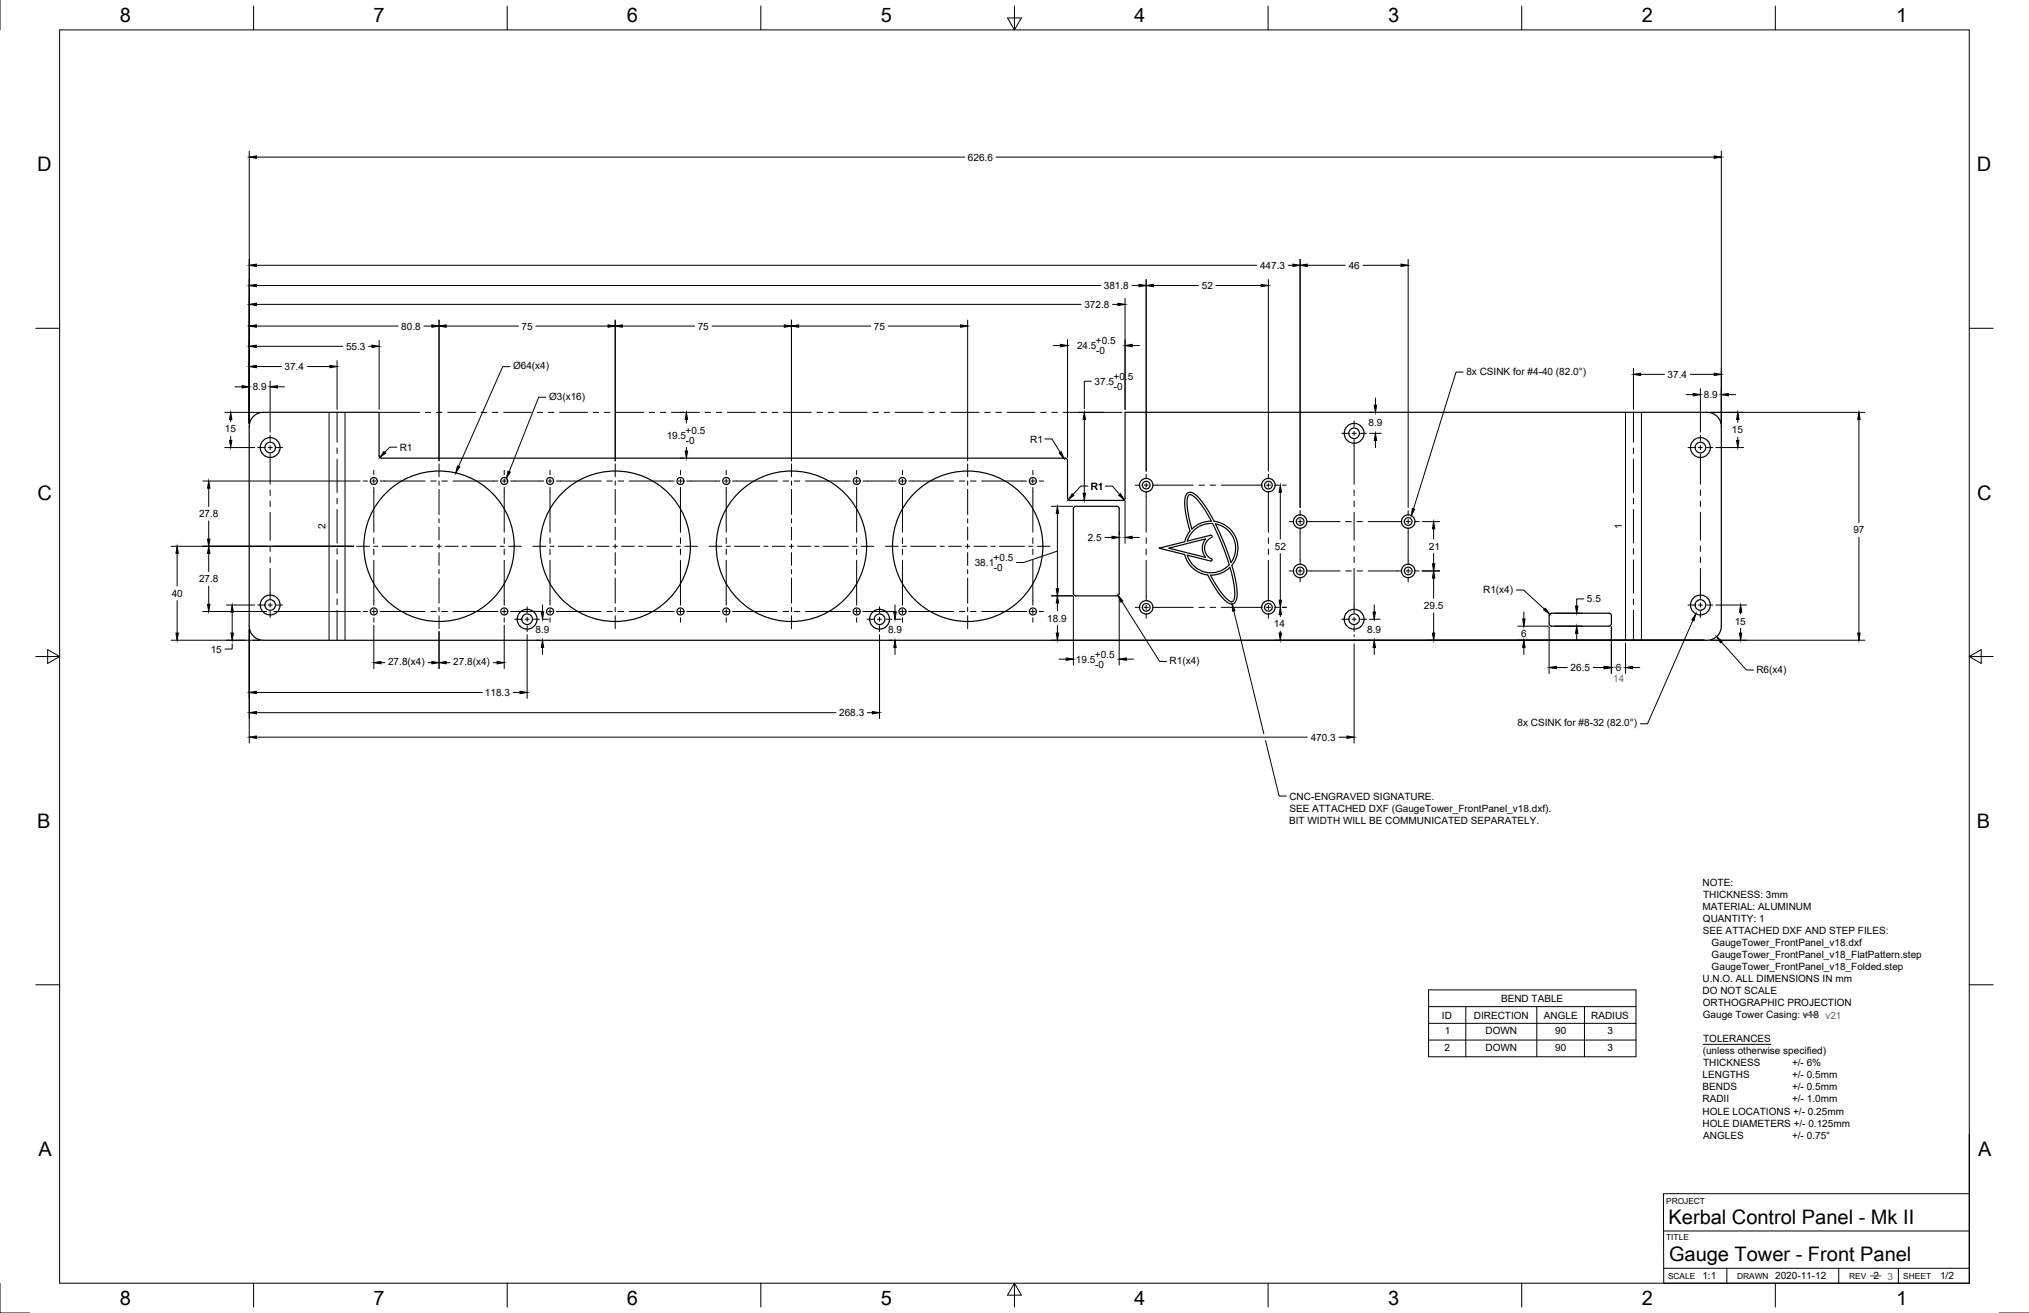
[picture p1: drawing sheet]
<svg xmlns="http://www.w3.org/2000/svg" width="864mm" height="559mm" viewBox="0 0 864 559" stroke-linecap="round" stroke-linejoin="round" font-family="sans-serif">
<!-- layer: Visible -->
<g fill="none" stroke="#000" stroke-width=".51">
<path d="M106.1 181.5a6 6 0 0 1 6-6h49.3v18.5l.2 .7 .8 .3h290.9l.8 .3 .3 .7v16l.3 .7 .7 .3h22.5l.7-.3 .3-.7v-36.5h247.7a6 6 0 0 1 6 6M732.6 181.5v85a6 6 0 0 1-6 6h-614.5a6 6 0 0 1-6-6v-85M456.9 216.5v36.1l.3 .7 .7 .3h17.5l.9-.6 .1-36.5M476.4 216.5l-.3-.7-.7-.3h-17.5l-.7 .3-.3 .7M513.1 229.4l-15.6 3.9 15.6 3.9M513.2 229.4a6 6 0 0 0 0 7.8M515.6 221.8l-3-5.1-2.4-3.4-2.4-2.3-1-.5-.6 .1-.8 1.4-.2 2.8 .7 4.6 1.4 5.7M515.6 221.8a11.5 11.5 0 0 0-8.3 3.3M516.1 222.8l3.5 7.5 3.6 10a10.5 10.5 0 0 1-17.9-4l10 2.5 .5-.1 .1-.5a5.4 5.4 0 0 1-3.2-4.9 5.4 5.4 0 0 1 3.2-4.9l-.1-.5-.5-.1-10 2.5a10.5 10.5 0 0 1 10.8-7.5M516.7 221.9l-3.4-6-2.9-3.9-2.3-2-2-.4-1.3 1-.6 3 .4 4.4 1.3 6a2.91 2.91 0 0 1-.6 3.8l-1.1 2.8-10.9 2.7 10.9 2.7a11.5 11.5 0 0 0 9.9 8.7l3.2 5.7 3.3 4.3 2.5 2.1 1 .3 .9-.2 1.2-1.5 .4-3.3-.7-5.2-1.6-6.3M516.8 221.9a11.5 11.5 0 0 1 7.5 18.7M517.3 223a10.5 10.5 0 0 1 6.7 16.4l-3-8.4z"/>
<path d="M515.2 244.8a11.5 11.5 0 0 0 8.3-3.4l1.4 5.8 .6 4.6-.1 2.9-.8 1.3h-.7l-1-.5-2.4-2.4-2.9-4.1zM659.7 261.3l.7-.3h24.5l.9 .6 .1 3.9-.3 .7-.7 .3h-24.5l-.7-.3-.3-.7v-3.5z"/>
<circle cx="115" cy="190.5" r="2.25"/>
<circle cx="115" cy="190.5" r="4.2"/>
<circle cx="576.4" cy="184.4" r="2.25"/>
<circle cx="576.4" cy="184.4" r="4.2"/>
<circle cx="723.7" cy="190.5" r="2.25"/>
<circle cx="723.7" cy="190.5" r="4.2"/>
<circle cx="159.1" cy="204.7" r="1.49"/>
<circle cx="214.6" cy="204.7" r="1.49"/>
<circle cx="234.1" cy="204.7" r="1.49"/>
<circle cx="289.6" cy="204.7" r="1.49"/>
<circle cx="309.1" cy="204.7" r="1.49"/>
<circle cx="364.6" cy="204.7" r="1.49"/>
<circle cx="384.1" cy="204.7" r="1.49"/>
<circle cx="439.6" cy="204.7" r="1.49"/>
<circle cx="487.9" cy="206.5" r="1.64"/>
<circle cx="487.9" cy="206.5" r="2.87"/>
<circle cx="539.9" cy="206.5" r="1.64"/>
<circle cx="539.9" cy="206.5" r="2.87"/>
<circle cx="186.9" cy="232.5" r="32"/>
<circle cx="261.8" cy="232.5" r="32"/>
<circle cx="336.8" cy="232.5" r="32"/>
<circle cx="411.9" cy="232.5" r="32"/>
<circle cx="553.4" cy="222" r="1.64"/>
<circle cx="553.4" cy="222" r="2.87"/>
<circle cx="599.4" cy="222" r="1.64"/>
<circle cx="599.4" cy="222" r="2.87"/>
<circle cx="115" cy="257.5" r="2.25"/>
<circle cx="115" cy="257.5" r="4.2"/>
<circle cx="487.9" cy="258.5" r="1.64"/>
<circle cx="487.9" cy="258.5" r="2.87"/>
<circle cx="539.9" cy="258.5" r="1.64"/>
<circle cx="539.9" cy="258.5" r="2.87"/>
<circle cx="553.4" cy="243" r="1.64"/>
<circle cx="553.4" cy="243" r="2.87"/>
<circle cx="599.4" cy="243" r="1.64"/>
<circle cx="599.4" cy="243" r="2.87"/>
<circle cx="723.7" cy="257.5" r="2.25"/>
<circle cx="723.7" cy="257.5" r="4.2"/>
<circle cx="159.1" cy="260.2" r="1.49"/>
<circle cx="214.6" cy="260.2" r="1.49"/>
<circle cx="224.4" cy="263.5" r="2.25"/>
<circle cx="224.4" cy="263.5" r="4.2"/>
<circle cx="234.1" cy="260.2" r="1.49"/>
<circle cx="289.6" cy="260.2" r="1.49"/>
<circle cx="309.1" cy="260.2" r="1.49"/>
<circle cx="364.6" cy="260.2" r="1.49"/>
<circle cx="374.4" cy="263.5" r="2.25"/>
<circle cx="374.4" cy="263.5" r="4.2"/>
<circle cx="384.1" cy="260.2" r="1.49"/>
<circle cx="439.6" cy="260.2" r="1.49"/>
<circle cx="576.4" cy="263.5" r="2.25"/>
<circle cx="576.4" cy="263.5" r="4.2"/>
</g>
<!-- layer: Center Lines -->
<g fill="none" stroke="#000" stroke-width=".43">
<path d="M143.5 175.5v12.8M576.3 179.1v2.7M695.2 175.5v12.8M109.7 190.5h2.6M114.1 190.5h1.8M115 185.2v2.6M115 189.6v1.8M115 193.2v2.6M117.7 190.5h2.6M143.5 190.6v2.4M143.5 195.4v14.3M186.9 197.4v5.5"/>
<path d="M261.9 197.4v5.5M336.9 197.4v5.5M411.9 197.4v5.5M571.1 184.4h2.6M575.5 184.4h1.8M576.3 183.5v1.8M576.3 187.1v2.6M579 184.4h2.7M695.2 190.6v2.4M695.2 195.4v14.3M718.4 190.5h2.7M722.8 190.5h1.8"/>
<path d="M723.7 185.2v2.6M723.7 189.6v1.8M723.7 193.2v2.6M726.4 190.5h2.6M143.5 212.1v2.4M143.5 216.8v14.3M154.6 204.7h1.8M158.2 204.7h1.8M159.1 200.2v1.9M159.1 203.8v1.8M159.1 207.4v1.9M161.8 204.7h1.9"/>
<path d="M186.9 204.7v1.8M186.9 208.3v10.7M210.1 204.7h1.8M213.7 204.7h1.8M214.6 200.2v1.9M214.6 203.8v1.8M214.6 207.4v1.9M217.3 204.7h1.9M229.6 204.7h1.8M233.2 204.7h1.8M234.1 200.2v1.9M234.1 203.8v1.8"/>
<path d="M234.1 207.4v1.9M236.8 204.7h1.9M261.9 204.7v1.8M261.9 208.3v10.7M285.1 204.7h1.8M288.7 204.7h1.8M289.6 200.2v1.9M289.6 203.8v1.8M289.6 207.4v1.9M292.3 204.7h1.9M304.6 204.7h1.8M308.2 204.7h1.8"/>
<path d="M309.1 200.2v1.9M309.1 203.8v1.8M309.1 207.4v1.9M311.8 204.7h1.8M336.9 204.7v1.8M336.9 208.3v10.7M360.1 204.7h1.8M363.7 204.7h1.8M364.6 200.2v1.9M364.6 203.8v1.8M364.6 207.4v1.9M367.3 204.7h1.9"/>
<path d="M379.6 204.7h1.8M383.2 204.7h1.8M384.1 200.2v1.9M384.1 203.8v1.8M384.1 207.4v1.9M386.8 204.7h1.9M411.9 204.7v1.8M411.9 208.3v10.7M435.1 204.7h1.8M438.7 204.7h1.8M439.6 200.2v1.9M439.6 203.8v1.8"/>
<path d="M439.6 207.4v1.9M442.3 204.7h1.9M483.2 206.5h2M487 206.5h1.8M487.8 201.8v2M487.8 205.6v1.8M487.8 209.2v2M490.5 206.5h2M535.2 206.5h2M539 206.5h1.7M539.9 201.8v2M539.9 205.6v1.8"/>
<path d="M539.9 209.2v2M542.5 206.5h2M553.4 217.3v2M599.4 217.3v2M695.2 212.1v2.4M695.2 216.8v14.3M143.5 233.5v2.4M143.5 238.3v14.3M151.8 232.5h5.5M159.1 232.5h1.8M162.6 232.5h10.8M175.2 232.5h1.7"/>
<path d="M178.7 232.5h5.5M186 232.5h1.7M186.9 220.8v1.7M186.9 224.3v5.5M186.9 231.6v1.8M186.9 235.2v5.4M189.5 232.5h5.5M196.8 232.5h1.8M200.4 232.5h10.7M212.9 232.5h1.8M216.5 232.5h5.4M226.8 232.5h5.5"/>
<path d="M234.1 232.5h1.8M237.6 232.5h10.7M250.1 232.5h1.8M253.7 232.5h5.5M261 232.5h1.8M261.9 220.8v1.7M261.9 224.3v5.5M261.9 231.6v1.8M261.9 235.2v5.4M264.5 232.5h5.5M271.8 232.5h1.8M275.4 232.5h10.7"/>
<path d="M287.9 232.5h1.7M291.4 232.5h5.5M301.8 232.5h5.5M309.1 232.5h1.8M312.6 232.5h10.8M325.1 232.5h1.8M328.7 232.5h5.5M336 232.5h1.8M336.9 220.8v1.7M336.9 224.3v5.5M336.9 231.6v1.8M336.9 235.2v5.4"/>
<path d="M339.5 232.5h5.5M346.8 232.5h1.8M350.4 232.5h10.7M362.9 232.5h1.8M366.4 232.5h5.5M376.8 232.5h5.5M384.1 232.5h1.7M387.6 232.5h10.8M400.1 232.5h1.8M403.7 232.5h5.5M411 232.5h1.7M411.9 220.8v1.7"/>
<path d="M411.9 224.3v5.5M411.9 231.6v1.8M411.9 235.2v5.4M414.5 232.5h5.5M421.8 232.5h1.8M425.4 232.5h10.7M437.9 232.5h1.8M441.4 232.5h5.5M548.7 222h2M552.5 222h1.7M553.4 221.1v1.8M553.4 224.7v2"/>
<path d="M553.4 238.3v2M556 222h2M594.7 222h2M598.5 222h1.7M599.4 221.1v1.8M599.4 224.7v2M599.4 238.3v2M602 222h2M695.2 233.5v2.4M695.2 238.3v14.3M109.7 257.5h2.6M114.1 257.5h1.8"/>
<path d="M115 252.2v2.6M115 256.6v1.8M117.7 257.5h2.6M143.5 255v2.3M143.5 259.7v12.8M159.1 255.7v1.9M159.1 259.4v1.7M186.9 242.4v1.8M186.9 246v10.7M186.9 258.5v1.8M214.6 255.7v1.9M214.6 259.4v1.7"/>
<path d="M224.4 258.3v2.6M234.1 255.7v1.9M234.1 259.4v1.7M261.9 242.4v1.8M261.9 246v10.7M261.9 258.5v1.8M289.6 255.7v1.9M289.6 259.4v1.7M309.1 255.7v1.9M309.1 259.4v1.7M336.9 242.4v1.8M336.9 246v10.7"/>
<path d="M336.9 258.5v1.8M364.6 255.7v1.9M364.6 259.4v1.7M374.4 258.3v2.6M384.1 255.7v1.9M384.1 259.4v1.7M411.9 242.4v1.8M411.9 246v10.7M411.9 258.5v1.8M439.6 255.7v1.9M439.6 259.4v1.7M483.2 258.5h2"/>
<path d="M487 258.5h1.8M487.8 253.8v2M487.8 257.6v1.8M490.5 258.5h2M535.2 258.5h2M539 258.5h1.7M539.9 253.8v2M539.9 257.6v1.8M542.5 258.5h2M548.7 243h2M552.5 243h1.7M553.4 242.1v1.8"/>
<path d="M553.4 245.7v2M556 243h2M576.3 258.3v2.6M594.7 243h2M598.5 243h1.7M599.4 242.1v1.8M599.4 245.7v2M602 243h2M695.2 255v2.3M695.2 259.7v12.8M718.4 257.5h2.7M722.8 257.5h1.8"/>
<path d="M723.7 252.2v2.6M723.7 256.6v1.8M726.4 257.5h2.6M115 260.2v2.6M154.6 260.2h1.8M158.2 260.2h1.8M159.1 262.9v1.9M161.8 260.2h1.9M186.9 262.1v5.4M210.1 260.2h1.8M213.7 260.2h1.8M214.6 262.9v1.9"/>
<path d="M217.3 260.2h1.9M219.1 263.5h2.6M223.5 263.5h1.8M224.4 262.7v1.7M224.4 266.2v2.6M227 263.5h2.7M229.6 260.2h1.8M233.2 260.2h1.8M234.1 262.9v1.9M236.8 260.2h1.9M261.9 262.1v5.4M285.1 260.2h1.8"/>
<path d="M288.7 260.2h1.8M289.6 262.9v1.9M292.3 260.2h1.9M304.6 260.2h1.8M308.2 260.2h1.8M309.1 262.9v1.9M311.8 260.2h1.8M336.9 262.1v5.4M360.1 260.2h1.8M363.7 260.2h1.8M364.6 262.9v1.9M367.3 260.2h1.9"/>
<path d="M369.1 263.5h2.6M373.5 263.5h1.7M374.4 262.7v1.7M374.4 266.2v2.6M377 263.5h2.6M379.6 260.2h1.8M383.2 260.2h1.8M384.1 262.9v1.9M386.8 260.2h1.9M411.9 262.1v5.4M435.1 260.2h1.8M438.7 260.2h1.8"/>
<path d="M439.6 262.9v1.9M442.3 260.2h1.9M487.8 261.2v2M539.9 261.2v2M571.1 263.5h2.6M575.5 263.5h1.8M576.3 262.7v1.7M576.3 266.2v2.6M579 263.5h2.7M723.7 260.2v2.6"/>
</g>
<!-- layer: Visible Narrow -->
<path d="M140.1 175.5v97M146.9 175.5v97M691.9 175.5v97M698.6 175.5v97" fill="none" stroke="#000" stroke-width=".43"/>
<!-- layer: Border -->
<g fill="none" stroke="#000" stroke-width=".43">
<path d="M0 0v12.7M25.4 12.7h812.8v533.4h-812.8zM107.9 2.6v10.1M215.9 2.6v10.1M323.8 2.6v10.1M428.8 7.6h5.9l-2.9 5.1zM431.8 2.6v10.1M539.7 2.6v10.1M647.7 2.6v10.1M755.6 2.6v10.1M15.2 139.7h10.2M838.2 139.7h10.1"/>
<path d="M15.2 279.4h10.2M20.3 276.5l5.1 2.9-5.1 3zM838.2 279.4l5.1-2.9v5.9zM838.2 279.4h10.1M15.2 419.1h10.2M838.2 419.1h10.1M0 546.1v12.7h12.7M107.9 546.1v10.2M215.9 546.1v10.2M323.8 546.1v10.2M431.8 546.1v10.2M431.8 546.1l2.9 5.1h-5.9z"/>
<path d="M539.7 546.1v10.2M647.7 546.1v10.2M755.6 546.1v10.2M850.9 558.8h12.7"/>
</g>
<!-- layer: Titleblock -->
<path d="M838.2 482.6v63.5h-130.1l-.1-38.1h130.2M708.1 523.9h130.1M708.1 539.8h130.1M735 539.8v6.3M782.6 539.8v6.3M808 539.8v6.3" fill="none" stroke="#000" stroke-width=".43"/>
<!-- layer: BOM -->
<path d="M608.1 421.3h88.2v28.4h-88.2zM608.1 428.4h88.2M608.1 435.5h88.2M623.9 428.4v21.3M654.1 428.4v21.3M674.4 428.4v21.3M608.1 442.6h88.2" fill="none" stroke="#000" stroke-width=".43"/>
<!-- layer: Annotations -->
<path d="M217 156h-3l-18.8 42.5M622.8 158.3h-3.1l-18.1 58.3M232.3 169.1h-3l-12.6 31.6M525.1 260l12.8 52.3M720.6 264l-19.4 44h-3M538.6 315.2l5.8 23.6h3.1M724.9 444.5h28.8" fill="none" stroke="#000" stroke-width=".43"/>
<!-- layer: Dimensions -->
<g fill="none" stroke="#000" stroke-width=".43">
<path d="M106.1 64.3v115.9M109.1 66.9h301.5M423.9 66.9h305.7M732.6 64.3v115.9M109.1 112.9h425.7M487.8 119v81.5M539.9 119v81.5M548.3 112.9h2M553.4 110.4v105.6M556.4 112.9h16.2M580.1 112.9h16.2M599.4 110.4v105.6"/>
<path d="M109.1 138.8h60.4M109.1 121.5h359.4M109.1 129.5h351.1M180.4 138.8h3.4M186.9 136.2v60M189.9 138.8h30.8M228.1 138.8h30.7M261.9 136.2v60M264.9 138.8h30.8M303.1 138.8h30.7M336.9 136.2v60M339.9 138.8h30.7"/>
<path d="M378.1 138.8h30.7M411.9 136.2v60M473.5 129.5h2.3M478.9 127v47.2M481.8 121.5h3M490.9 121.5h19.3M517.5 121.5h19.3M109.1 156h10.7M109.1 147.4h36.8M130.7 156h9.7M143.5 153.5v20.7M156.9 147.4h1.4"/>
<path d="M161.4 144.8v29.4M448.3 147.1h3M454.4 144.5v50.2M481.9 147.1h3M695.2 156.8v17.4M698.3 159.3h10.2M719.4 159.3h10.2M95.7 175.5h15.1M98.2 178.5v1M100 164.6h3M115 162.1v21.8M118 164.6h3.1"/>
<path d="M289.6 175.5h1.3M292.1 178.5v1.6M459 175.5h18.6M461.5 178.5v31.4M464.6 162.2h-3.1v11.8M582.9 175.5h1.3M585.4 169.4v3M717.6 168h3.1M723.7 165.4v18.5M727.9 175.5h65.8M735.7 168h3M739.6 178.5v1.3"/>
<path d="M791.2 178.5v44M95.7 190.5h12.7M98.2 185.7v1.7M168.9 190.3h-3l-2.1 2.2M289.6 195h1.3M292.1 190.4v1.5M444.7 186.8h3l3.6 5.7M582.9 184.4h5.1M585.4 187.5v3M730.3 190.5h11.9M739.6 186v1.4M86.3 204.7h67"/>
<path d="M88.8 207.8v7.7M447.5 215.5h9.1M450.1 218.5v32M459 213h12M463.1 206.8h-3.1l-3.3 3.7M470.4 206.9h3.1l3 3.5M478.9 213.3v18M544.9 209.5v19.9M545.8 206.5h1.7M72.9 232.5h77.6M75.4 235.5v13.9M88.8 221.7v7.7"/>
<path d="M88.8 235.5v7.8M450.1 234.5l-14.4 4.9h-3M470.3 228.7h3M476.4 226.2v1.3M481.9 228.7h3M544.9 235.6v19.8M605.3 222h7.4M610.2 225v4.4M610.2 235.5v4.4M791.2 228.6v40.8M75.4 255.6v13.8M88.8 249.4v7.8"/>
<path d="M96.3 257.5h12.1M230.9 257.5v3M380.9 257.5v3M447.5 253.6h9.1M450.1 256.6v3.3M456.9 253.9v29.2M476.4 253.9v29.2M477.5 256l16.1 25.5h3M545.8 258.5h1.7M584.9 257.5v3M605.3 243h7.4M610.2 246v8.7"/>
<path d="M645.4 251.1h3.1l8.9 8.1M674.1 254.9h-3v3M730.3 257.5h13.1M72.9 272.5h37.9M86.3 260.2h27.2M98.8 274v2.2h-3M98.8 260.5v8.9M106.1 267.8v48.5M116.5 260.2h36.8M159.1 266.1v18.5M186.9 268.8v15.8M214.6 266.1v18.5"/>
<path d="M224.4 270.1v27.1M228.4 272.5h1.2M230.9 275.5v3.1M230.9 263.5h2.5M374.4 270.1v35.8M378.4 272.5h1.3M380.9 263.5h2.6M380.9 275.5v3.1M447.5 272.5h277.9M450.1 266.1v3.3M544.9 261.5v.9M544.9 268.5v.9"/>
<path d="M576.3 270.1v.9M576.3 274v42.3M582.9 263.5h4.6M584.9 275.5v3.1M610.2 260.8v8.6M646 266.5h13.1M648.6 260.4v3M648.6 275.5v3.1M659.3 266.8v19.8M661.6 266.5h12M661.6 261h12M671.1 269.5v3.1"/>
<path d="M685.8 266.8v19.8M691.9 273.7v12.9M727.9 272.5h65.8M732.7 273.2l10.6 11.9h3.1M740.9 260.5v.8M740.9 267.4v2M109.1 294.7h96.3M162.2 282h1.6M182.2 282h1.6M189.9 282h1.6M209.9 282h1.7M218.4 294.7h2.9"/>
<path d="M450.8 280.5h3M479.4 280.5h3.1M662.4 284.1h4.7M678.1 284.1h4.7M694.9 284.1h3M109.1 303.3h246.7M109.1 313.7h447.3M369.2 303.3h2.1M569.9 313.7h3.4"/>
</g>
<g fill="#000" stroke="#000" stroke-width=".43">
<path d="M106.1 66.9l3-.5v1zM729.6 66.4l3 .5-3 .5zM106.1 112.9l3-.5v1zM550.3 112.4l3.1 .5-3.1 .5zM553.4 112.9l3-.5v1zM596.3 112.4l3.1 .5-3.1 .5zM106.1 138.8l3-.5v1zM106.1 121.5l3-.5v1zM106.1 129.5l3-.5v1zM183.8 138.3l3.1 .5-3.1 .5zM186.9 138.8l3-.5v1zM258.8 138.3l3.1 .5-3.1 .5z"/>
<path d="M261.9 138.8l3-.5v1zM333.8 138.3l3.1 .5-3.1 .5zM336.9 138.8l3-.5v1zM408.8 138.3l3.1 .5-3.1 .5zM475.8 129l3.1 .5-3.1 .5zM484.8 121l3 .5-3 .5zM487.8 121.5l3.1-.5v1zM536.8 121l3.1 .5-3.1 .5zM106.1 156l3-.5v1zM106.1 147.4l3-.5v1zM140.4 155.5l3.1 .5-3.1 .5zM158.3 146.9l3.1 .5-3.1 .5z"/>
<path d="M451.3 146.6l3.1 .5-3.1 .5zM478.9 147.1l3-.5v1zM695.2 159.3l3.1-.5v1zM729.6 158.8l3 .5-3 .5zM98.2 175.5l.5 3h-1zM103 164.1l3.1 .5-3.1 .5zM115 164.6l3-.5v1zM292.1 175.5l.6 3h-1.1zM461.5 175.5l.5 3h-1zM584.9 172.4h1l-.5 3.1zM720.7 167.4l3 .6-3 .5zM732.6 168l3.1-.6v1.1z"/>
<path d="M739.6 175.5l.6 3h-1.1zM791.2 175.5l.5 3h-1zM97.7 187.4h1l-.5 3.1zM163.4 192.2l.7 .6-2.4 1.9zM291.6 191.9h1.1l-.6 3.1zM450.8 192.8l.9-.5 1.1 2.8zM585.4 184.4l.5 3.1h-1zM739.1 187.4h1.1l-.6 3.1zM88.8 204.7l.5 3.1h-1zM450.1 215.5l.5 3h-1zM456.4 210.1l.7 .7-2.4 1.9zM461 209.9h1l-.5 3.1z"/>
<path d="M476.1 210.8l.8-.7 1.6 2.6zM544.9 206.5l.5 3h-1zM75.4 232.5l.5 3h-1zM88.3 229.4h1l-.5 3.1zM88.8 232.5l.5 3h-1zM473.3 228.2l3.1 .5-3.1 .5zM478.9 228.7l3-.5v1zM610.2 222l.5 3h-1zM609.7 239.9h1l-.5 3.1zM88.3 257.2h1l-.5 3zM449.6 250.5h1l-.5 3.1zM450.1 253.6l.5 3h-1z"/>
<path d="M475.9 253.4l2 2.3-.8 .6zM544.4 255.4h1l-.5 3.1zM610.2 243l.5 3h-1zM657.7 258.9l1.9 2.4-2.6-1.7zM670.6 257.9h1l-.5 3.1zM74.9 269.4h1l-.5 3.1zM98.8 257.5l.5 3h-1zM98.3 269.4h1l-.5 3.1zM230.4 260.5h1l-.5 3zM230.9 272.5l.5 3h-1zM380.4 260.5h1l-.5 3zM380.9 272.5l.5 3h-1z"/>
<path d="M449.6 269.4h1l-.5 3.1zM544.9 258.5l.5 3h-1zM544.4 269.4h1l-.5 3.1zM584.4 260.5h1l-.5 3zM584.9 272.5l.5 3h-1zM609.7 269.4h1l-.5 3.1zM648.1 263.4h1l-.5 3.1zM648.6 272.5l.5 3h-1zM671.1 266.5l.5 3h-1zM730.6 271l2.4 1.9-.7 .7zM740.3 269.4h1.1l-.5 3.1zM740.9 257.5l.5 3h-1.1z"/>
<path d="M790.7 269.4h1l-.5 3.1zM106.1 294.7l3-.5v1zM159.1 282l3.1-.5v1zM183.8 281.5l3.1 .5-3.1 .5zM186.9 282l3-.5v1zM211.6 281.5l3 .5-3 .5zM221.3 294.2l3.1 .5-3.1 .5zM453.8 280l3.1 .5-3.1 .5zM476.4 280.5l3-.5v1zM659.3 284.1l3.1-.5v1zM682.8 283.6l3 .5-3 .5zM691.9 284.1l3-.5v1z"/>
<path d="M106.1 303.3l3-.5v1zM106.1 313.7l3-.5v1zM371.3 302.8l3.1 .5-3.1 .5zM573.3 313.2l3 .5-3 .5z"/>
</g>
<!-- layer: Phantom Lines -->
<g fill="none" stroke="#000" stroke-width=".43">
<path d="M161.4 175.5h17.2M181 175.5h2.4M185.8 175.5h2.4M190.5 175.5h11.9M204.8 175.5h2.4M209.6 175.5h2.4M214.3 175.5h12M228.6 175.5h2.4M233.4 175.5h2.4M238.1 175.5h12M252.4 175.5h2.4M257.2 175.5h2.4"/>
<path d="M262 175.5h11.9M276.2 175.5h2.4M281 175.5h2.4M285.8 175.5h11.9M300.1 175.5h2.4M304.8 175.5h2.4M309.6 175.5h11.9M323.9 175.5h2.4M328.6 175.5h2.4M333.4 175.5h11.9M347.7 175.5h2.4M352.4 175.5h2.4"/>
<path d="M357.2 175.5h11.9M371.5 175.5h2.4M376.3 175.5h2.4M381 175.5h11.9M395.3 175.5h2.4M400.1 175.5h2.4M404.8 175.5h12M419.1 175.5h2.4M423.9 175.5h2.4M428.6 175.5h12M442.9 175.5h2.4M447.7 175.5h2.4"/>
<path d="M452.5 175.5h17.2M115 195.8v10.3M576.3 189.7v16.4M723.7 195.8v10.3M115 208.5v2.4M115 213.3v2.3M115 218v11.9M159.1 209.3v17.2M163.7 204.7h17.2M183.3 204.7h2.4M188 204.7h2.4M192.8 204.7h17.3"/>
<path d="M214.6 209.3v17.2M219.2 204.7h10.4M234.1 209.3v17.2M238.7 204.7h17.2M258.3 204.7h2.4M263.1 204.7h2.3M267.8 204.7h17.3M289.6 209.3v17.2M294.2 204.7h10.4M309.1 209.3v17.2M313.6 204.7h17.3M333.3 204.7h2.4"/>
<path d="M338.1 204.7h2.3M342.8 204.7h17.3M364.6 209.3v17.2M369.2 204.7h10.4M384.1 209.3v17.2M388.7 204.7h17.2M408.3 204.7h2.4M413 204.7h2.4M417.8 204.7h17.3M439.6 209.3v17.2M487.8 211.2v15.3M492.5 206.5h15.4"/>
<path d="M510.3 206.5h2.4M515 206.5h2.4M519.8 206.5h15.4M539.9 211.2v15.3M576.3 208.5v2.4M576.3 213.3v2.3M576.3 218v11.9M723.7 208.5v2.4M723.7 213.3v2.3M723.7 218v11.9M115 232.3v2.4M115 237.1v2.4"/>
<path d="M159.1 228.9v2.4M159.1 233.7v2.4M159.1 238.4v17.3M214.6 228.9v2.4M214.6 233.7v2.4M214.6 238.4v17.3M234.1 228.9v2.4M234.1 233.7v2.4M234.1 238.4v17.3M289.6 228.9v2.4M289.6 233.7v2.4M289.6 238.4v17.3"/>
<path d="M309.1 228.9v2.4M309.1 233.7v2.4M309.1 238.4v17.3M364.6 228.9v2.4M364.6 233.7v2.4M364.6 238.4v17.3M384.1 228.9v2.4M384.1 233.7v2.4M384.1 238.4v17.3M439.6 228.9v2.4M439.6 233.7v2.4M439.6 238.4v17.3"/>
<path d="M487.8 228.9v2.4M487.8 233.7v2.4M487.8 238.4v15.4M539.9 228.9v2.4M539.9 233.7v2.4M539.9 238.4v15.4M553.4 226.7v11.6M558 222h12.4M572.8 222h2.4M576.3 232.3v2.4M576.3 237.1v2.4M577.6 222h2.3"/>
<path d="M582.3 222h12.4M599.4 226.7v11.6M723.7 232.3v2.4M723.7 237.1v2.4M115 241.9v10.3M492.5 258.5h15.4M510.3 258.5h2.4M515 258.5h2.4M519.8 258.5h15.4M558 243h12.4M572.8 243h2.4M576.3 241.9v16.4"/>
<path d="M577.6 243h2.3M582.3 243h12.4M723.7 241.9v10.3M163.7 260.2h17.2M183.3 260.2h2.4M188 260.2h2.4M192.8 260.2h17.3M219.2 260.2h10.4M238.7 260.2h17.2M258.3 260.2h2.4M263.1 260.2h2.3M267.8 260.2h17.3"/>
<path d="M294.2 260.2h10.4M313.6 260.2h17.3M333.3 260.2h2.4M338.1 260.2h2.3M342.8 260.2h17.3M369.2 260.2h10.4M388.7 260.2h17.2M408.3 260.2h2.4M413 260.2h2.4M417.8 260.2h17.3"/>
</g>
<!-- layer: Annotations -->
<path d="M194.7 198.3l1 .4-1.7 2.6zM216.2 200.6l1 .3-1.6 2.7zM601.1 216.4l1 .3-1.4 2.8zM524.4 257.1l1.2 2.8-1 .2zM721.8 261.2l-.8 3-.9-.4z" fill="#000" stroke="#000" stroke-width=".43"/>
<path d="M687.1 284h2.9" fill="none" stroke="#e52035" stroke-width=".46"/>
<path d="M767.6 432h6.3" fill="none" stroke="#e52136" stroke-width=".65"/>
<path d="M796.2 543h4.4" fill="none" stroke="#e52136" stroke-width=".55"/>
<g font-size="8.5">
<text x="51.1" y="9.4">8</text>
<text x="159" y="9.4">7</text>
<text x="266.8" y="9.4">6</text>
<text x="374.9" y="9.4">5</text>
<text x="482.7" y="9.4">4</text>
<text x="590.8" y="9.4">3</text>
<text x="698.8" y="9.4">2</text>
<text x="807.1" y="9.4">1</text>
<text x="15.9" y="72.9">D</text>
<text x="841.3" y="72.9">D</text>
<text x="16" y="212.6">C</text>
<text x="841.5" y="212.6">C</text>
<text x="15.9" y="352.3">B</text>
<text x="841.3" y="352.3">B</text>
<text x="16.4" y="492">A</text>
<text x="841.9" y="492">A</text>
<text x="710.2" y="521.1">Kerbal Control Panel - Mk II</text>
<text x="710.4" y="536.5">Gauge Tower - Front Panel</text>
<text x="51.1" y="555.5">8</text>
<text x="159" y="555.5">7</text>
<text x="266.8" y="555.5">6</text>
<text x="374.9" y="555.5">5</text>
<text x="482.7" y="555.5">4</text>
<text x="590.8" y="555.5">3</text>
<text x="698.8" y="555.5">2</text>
<text x="807.1" y="555.5">1</text>
</g>
<g font-size="4.3">
<text x="412" y="68.3">626.6</text>
<text x="536.3" y="114.4">447.3</text>
<text x="574.1" y="114.4">46</text>
<text x="469.8" y="123">381.8</text>
<text x="511.5" y="123">52</text>
<text x="461.5" y="131">372.8</text>
<text x="170.8" y="140.3">80.8</text>
<text x="222" y="140.3">75</text>
<text x="297" y="140.3">75</text>
<text x="372" y="140.3">75</text>
<text x="147.3" y="148.9">55.3</text>
<text x="458.4" y="148.6">24.5</text>
<text x="466.4" y="146.5">+0.5</text>
<text x="466.6" y="150.7">-0</text>
<text x="121.1" y="157.5">37.4</text>
<text x="218.4" y="157.2">Ø64(x4)</text>
<text x="474" y="161.7">+0.5</text>
<text x="624.1" y="159.5">8x CSINK for #4-40 (82.0°)</text>
<text x="709.8" y="160.8">37.4</text>
<text x="107.6" y="166.1">8.9</text>
<text x="465.9" y="163.7">37.5</text>
<text x="474" y="165.8">-0</text>
<text x="233.7" y="170.2">Ø3(x16)</text>
<text x="725.2" y="169.4">8.9</text>
<text x="95.7" y="184.1">15</text>
<text x="291.8" y="184.7">+0.5</text>
<text x="582.5" y="181.5">8.9</text>
<text x="737.1" y="184.4">15</text>
<text x="170.1" y="191.8">R1</text>
<text x="283.8" y="186.7">19.5</text>
<text x="291.9" y="188.8">-0</text>
<text x="438.5" y="188.3">R1</text>
<text x="464.2" y="208.4">R1</text>
<text x="84.7" y="220.1">27.8</text>
<text x="138.6" y="225.1" transform="rotate(-90 138.6 225.1)">2</text>
<text x="690.3" y="225" transform="rotate(-90 690.3 225)">1</text>
<text x="788.8" y="227">97</text>
<text x="463" y="230.2">2.5</text>
<text x="542.6" y="234">52</text>
<text x="422.9" y="238.9">+0.5</text>
<text x="608.2" y="234">21</text>
<text x="414.9" y="240.9">38.1</text>
<text x="423" y="243">-0</text>
<text x="84.7" y="247.9">27.8</text>
<text x="73.1" y="254">40</text>
<text x="631.3" y="252.2">R1(x4)</text>
<text x="675.5" y="256.4">5.5</text>
<text x="606.1" y="259.2">29.5</text>
<text x="228" y="269.5">8.9</text>
<text x="378" y="269.5">8.9</text>
<text x="445.8" y="264.5">18.9</text>
<text x="542.2" y="267">14</text>
<text x="582" y="269.5">8.9</text>
<text x="738.3" y="265.9">15</text>
<text x="647.4" y="271">6</text>
<text x="89.7" y="277.7">15</text>
<text x="466" y="280">+0.5</text>
<text x="165.2" y="283.1">27.8(x4)</text>
<text x="192.9" y="283.1">27.8(x4)</text>
<text x="458" y="282">19.5</text>
<text x="466.1" y="284.1">-0</text>
<text x="497.8" y="282.6">R1(x4)</text>
<text x="668.5" y="285.6">26.5</text>
<text x="687.7" y="285.6">6</text>
<text x="747.6" y="286.2">R6(x4)</text>
<text x="206.4" y="296.2">118.3</text>
<text x="357.2" y="304.8">268.3</text>
<text x="645.9" y="309.2">8x CSINK for #8-32 (82.0°)</text>
<text x="557.9" y="315.2">470.3</text>
<text x="548.8" y="340.3">CNC-ENGRAVED SIGNATURE.</text>
<text x="548.8" y="345.5">SEE ATTACHED DXF (GaugeTower_FrontPanel_v18.dxf).</text>
<text x="548.7" y="350.6">BIT WIDTH WILL BE COMMUNICATED SEPARATELY.</text>
<text x="724.7" y="376.9">NOTE:</text>
<text x="724.9" y="382.1">THICKNESS: 3mm</text>
<text x="724.7" y="387.1">MATERIAL: ALUMINUM</text>
<text x="724.8" y="392.3">QUANTITY: 1</text>
<text x="724.8" y="397.4">SEE ATTACHED DXF AND STEP FILES:</text>
<text x="728.5" y="402.5">GaugeTower_FrontPanel_v18.dxf</text>
<text x="728.5" y="407.7">GaugeTower_FrontPanel_v18_FlatPattern.step</text>
<text x="728.5" y="412.8">GaugeTower_FrontPanel_v18_Folded.step</text>
<text x="724.6" y="417.9">U.N.O. ALL DIMENSIONS IN mm</text>
<text x="724.7" y="423.1">DO NOT SCALE</text>
<text x="638.9" y="426.4">BEND TABLE</text>
<text x="724.8" y="428.2">ORTHOGRAPHIC PROJECTION</text>
<text x="613.7" y="433.5">ID</text>
<text x="627.3" y="433.5">DIRECTION</text>
<text x="657.1" y="433.5">ANGLE</text>
<text x="677.2" y="433.5">RADIUS</text>
<text x="724.8" y="433.3">Gauge Tower Casing: v18 v21</text>
<text x="615" y="440.1">1</text>
<text x="632.3" y="440.2">DOWN</text>
<text x="661.9" y="440.1">90</text>
<text x="684.2" y="440.1">3</text>
<text x="724.9" y="443.5">TOLERANCES</text>
<text x="614.8" y="447.2">2</text>
<text x="632.3" y="447.3">DOWN</text>
<text x="661.9" y="447.2">90</text>
<text x="684.2" y="447.2">3</text>
<text x="724.7" y="448.7">(unless otherwise specified)</text>
<text x="724.9" y="453.8">THICKNESS</text>
<text x="762.7" y="453.8">+/- 6%</text>
<text x="724.7" y="459">LENGTHS</text>
<text x="762.7" y="459">+/- 0.5mm</text>
<text x="724.7" y="464.1">BENDS</text>
<text x="762.7" y="464.1">+/- 0.5mm</text>
<text x="724.6" y="469.2">RADII</text>
<text x="762.7" y="469.2">+/- 1.0mm</text>
<text x="724.6" y="474.3">HOLE LOCATIONS +/- 0.25mm</text>
<text x="724.6" y="479.5">HOLE DIAMETERS +/- 0.125mm</text>
<text x="725" y="484.6">ANGLES</text>
<text x="762.7" y="484.6">+/- 0.75°</text>
<text x="724.6" y="544.3">1:1</text>
<text x="755.6" y="544.5">2020-11-12</text>
<text x="797.4" y="544.5">2</text>
<text x="825.8" y="544.4">1/2</text>
</g>
<g font-size="4.2" fill="#e52237">
<text x="686.6" y="290.4">14</text>
<text x="803.4" y="544.7">3</text>
</g>
<g font-size="3.5">
<text x="709.1" y="512.6">PROJECT</text>
<text x="709.2" y="527.9">TITLE</text>
<text x="710" y="544.2">SCALE</text>
<text x="739.4" y="544.1">DRAWN</text>
<text x="787.1" y="544.3">REV</text>
<text x="810.1" y="544.3">SHEET</text>
</g>
</svg>
